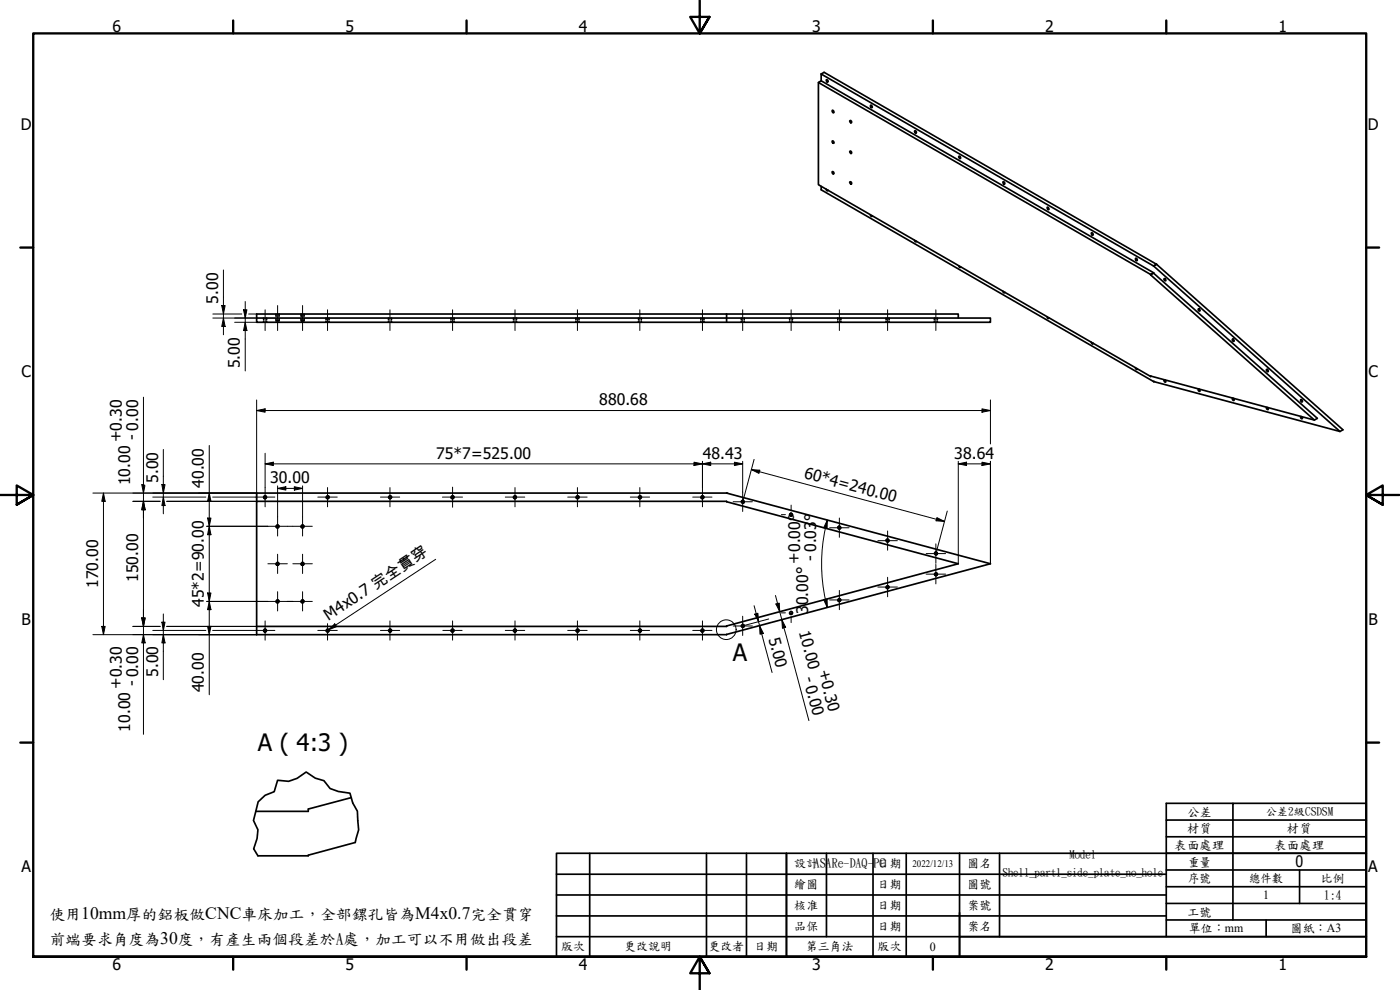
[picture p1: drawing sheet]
<svg xmlns="http://www.w3.org/2000/svg" width="420mm" height="297mm" viewBox="0 0 420 297" stroke-linecap="round" stroke-linejoin="round" font-family="sans-serif">
<!-- layer: Visible (ISO) -->
<g fill="none" stroke="#000" stroke-width=".51">
<path d="M245.6 24.8v30.6l99.7 57.6M246.4 22.2v2M246.4 22.2l.9-.5 99.8 57.6M246.4 22.2l99.8 57.6M248 24a.37 .37 0 0 1 .4 .1 .37 .37 0 0 1-.1 .5l-.2-.1zM249.8 33.1l.5 .5a.38 .38 0 0 1-.5 0 .38 .38 0 0 1 0-.5zM255 36.2a.33 .33 0 0 1 .5 .1 .33 .33 0 0 1-.2 .5zM261.3 31.5l.5 .6a.38 .38 0 0 1-.5 0 .38 .38 0 0 1 0-.6zM274.5 39.3a.34 .34 0 0 1 .5 .2 .34 .34 0 0 1-.2 .4zM246.4 55.9v1l99.8 57.6M248 56.8l.2 .4 .3-.1M249.7 51.5a.37 .37 0 0 1 .5 .2 .37 .37 0 0 1-.1 .5l-.4-.3z"/>
<path d="M249.7 42.3a.34 .34 0 0 1 .5 .2 .34 .34 0 0 1-.2 .5zM255 54.6a.36 .36 0 0 1 .5 .1 .36 .36 0 0 1-.2 .5zM255.1 45.3l.3 .1 .2 .5a.36 .36 0 0 1-.5-.1 .36 .36 0 0 1 0-.5zM287.8 46.8l.3 .1 .2 .5a.36 .36 0 0 1-.5-.1 .36 .36 0 0 1 0-.5zM301 54.6a.34 .34 0 0 1 .5 .2 .34 .34 0 0 1-.3 .4zM261.2 64.4l.2 .5 .4-.1M274.4 72.1l.3 .4 .3 .1v-.2M287.7 79.7l.3 .5h.2l.1-.1M314.3 62.2l.5 .5a.38 .38 0 0 1-.5 0 .38 .38 0 0 1 0-.5zM327.5 69.9a.34 .34 0 0 1 .5 .2 .34 .34 0 0 1-.2 .4zM346.2 79.8l55.9 49.7M347.1 79.3l-.9 .5"/>
<path d="M347.1 79.3l55.9 49.7-.9 .5-55.9-15M77 95.4h220.2v1.3h-79.1M218.1 94.2v2.5M218.1 94.2h-141.1v2.5h141.1M218.1 94.2h69.5v1.2M301 87.4l.2 .4 .4-.1M314.3 95l.2 .5 .3-.1M345.3 82.5l49.2 43.5M345.3 82.3v.2M346.2 81.8l-.9 .7M346.2 81.8l-99.8-57.6-.8 .6 99.7 57.5M346.2 82l49.2 43.5-.9 .5-49.2-13"/>
<path d="M346.2 81.8l-.9 .5M349.4 83.6a.36 .36 0 0 1 .4 .2 .36 .36 0 0 1-.1 .5l-.4-.4zM327.5 102.7l.4 .5 .2-.2M340.7 110.3l.3 .5 .2 .1 .1-.2M345.4 112.9l-.1 .1M346.2 114.5h.1M349.4 114v.3l.4 .4-.1-.7M359.7 116.7a.38 .38 0 0 0 0 .5 .38 .38 0 0 0 .5 .1l-.3-.5M369.9 101.8h.3l.2 .5-.3 .2-.2-.3zM369.9 119.4a.38 .38 0 0 0 0 .5 .38 .38 0 0 0 .5 .1l-.3-.5M380.1 110.9a.4 .4 0 0 1 .4 .2 .4 .4 0 0 1-.1 .5l-.4-.5zM380.2 122.2l-.1 .4 .4 .3 .1-.3-.2-.3"/>
<path d="M390.4 125l-.1 .3 .4 .4 .2-.2-.2-.5M77 150.4h141.1l69.5 18.7-69.5 18.8h-141.1zM77 150.4v-2.5h141.1l79.1 21.2-79.1 21.3h-141.1v-2.5M105.4 239.3l-12.9 3.4v.7h-15.7M106.6 252.8l-14.1 3.8v.2h-15.1"/>
<circle cx="341" cy="77.9" r=".32"/>
<circle cx="359.9" cy="93" r=".32"/>
<circle cx="390.7" cy="120.2" r=".32"/>
<circle cx="79.5" cy="149.2" r=".41"/>
<circle cx="83.3" cy="157.9" r=".41"/>
<circle cx="90.8" cy="157.9" r=".41"/>
<circle cx="98.3" cy="149.2" r=".41"/>
<circle cx="117.1" cy="149.2" r=".41"/>
<circle cx="135.8" cy="149.2" r=".41"/>
<circle cx="154.5" cy="149.2" r=".41"/>
<circle cx="173.3" cy="149.2" r=".41"/>
<circle cx="192.1" cy="149.2" r=".41"/>
<circle cx="210.8" cy="149.2" r=".41"/>
<circle cx="222.9" cy="150.6" r=".41"/>
<circle cx="237.4" cy="154.4" r=".41"/>
<circle cx="251.9" cy="158.3" r=".41"/>
<circle cx="83.3" cy="169.2" r=".41"/>
<circle cx="90.8" cy="169.2" r=".41"/>
<circle cx="266.4" cy="162.2" r=".41"/>
<circle cx="266.4" cy="176.2" r=".41"/>
<circle cx="280.9" cy="166.1" r=".41"/>
<circle cx="280.9" cy="172.3" r=".41"/>
<circle cx="79.5" cy="189.2" r=".41"/>
<circle cx="83.3" cy="180.4" r=".41"/>
<circle cx="90.8" cy="180.4" r=".41"/>
<circle cx="98.3" cy="189.2" r=".41"/>
<circle cx="117.1" cy="189.2" r=".41"/>
<circle cx="135.8" cy="189.2" r=".41"/>
<circle cx="154.5" cy="189.2" r=".41"/>
<circle cx="173.3" cy="189.2" r=".41"/>
<circle cx="192.1" cy="189.2" r=".41"/>
<circle cx="210.8" cy="189.2" r=".41"/>
<circle cx="222.9" cy="187.8" r=".41"/>
<circle cx="237.4" cy="183.9" r=".41"/>
<circle cx="251.9" cy="180" r=".41"/>
</g>
<!-- layer: Visible Narrow (ISO) -->
<g fill="none" stroke="#000" stroke-width=".38">
<path d="M79.5 148.7a.48 .48 0 0 1 .5 .4 .48 .48 0 0 1-.4 .5 .48 .48 0 0 1-.5-.3M83.2 157.5a.48 .48 0 0 1 .5 .4 .48 .48 0 0 1-.3 .5 .48 .48 0 0 1-.6-.4M90.7 157.5a.48 .48 0 0 1 .5 .4 .48 .48 0 0 1-.3 .5 .48 .48 0 0 1-.6-.4M98.2 148.7a.48 .48 0 0 1 .6 .4 .48 .48 0 0 1-.4 .5 .48 .48 0 0 1-.5-.3M117 148.7a.48 .48 0 0 1 .5 .4 .48 .48 0 0 1-.4 .5 .48 .48 0 0 1-.5-.3M135.7 148.7a.48 .48 0 0 1 .6 .4 .48 .48 0 0 1-.4 .5 .48 .48 0 0 1-.6-.3M154.4 148.7a.48 .48 0 0 1 .6 .4 .48 .48 0 0 1-.4 .5 .48 .48 0 0 1-.5-.3M173.2 148.7a.48 .48 0 0 1 .6 .4 .48 .48 0 0 1-.4 .5 .48 .48 0 0 1-.5-.3M192 148.7a.48 .48 0 0 1 .5 .4 .48 .48 0 0 1-.4 .5 .48 .48 0 0 1-.5-.3M210.7 148.7a.48 .48 0 0 1 .6 .4 .48 .48 0 0 1-.4 .5 .48 .48 0 0 1-.6-.3M222.4 150.5a.48 .48 0 0 1 .6-.4 .48 .48 0 0 1 .4 .6 .48 .48 0 0 1-.6 .3M236.9 154.4a.48 .48 0 0 1 .6-.4 .48 .48 0 0 1 .4 .5 .48 .48 0 0 1-.6 .4"/>
<path d="M251.4 158.2a.48 .48 0 0 1 .6-.3 .48 .48 0 0 1 .3 .5 .48 .48 0 0 1-.5 .4M83.2 180a.48 .48 0 0 1 .5 .3 .48 .48 0 0 1-.3 .6 .48 .48 0 0 1-.6-.4M83.2 168.7a.48 .48 0 0 1 .5 .4 .48 .48 0 0 1-.3 .6 .48 .48 0 0 1-.6-.4M90.7 168.7a.48 .48 0 0 1 .5 .4 .48 .48 0 0 1-.3 .6 .48 .48 0 0 1-.6-.4M90.7 180a.48 .48 0 0 1 .5 .3 .48 .48 0 0 1-.3 .6 .48 .48 0 0 1-.6-.4M251.8 179.6a.48 .48 0 0 1 .5 .4 .48 .48 0 0 1-.3 .5 .48 .48 0 0 1-.6-.4M265.9 162.1a.48 .48 0 0 1 .5-.4 .48 .48 0 0 1 .4 .6 .48 .48 0 0 1-.5 .4M266.3 175.7a.48 .48 0 0 1 .5 .4 .48 .48 0 0 1-.4 .5 .48 .48 0 0 1-.5-.4M280.4 166a.48 .48 0 0 1 .6-.4 .48 .48 0 0 1 .4 .6 .48 .48 0 0 1-.6 .3M280.8 171.8a.48 .48 0 0 1 .6 .4 .48 .48 0 0 1-.4 .6 .48 .48 0 0 1-.6-.4M79.5 188.7a.48 .48 0 0 1 .5 .4 .48 .48 0 0 1-.4 .6 .48 .48 0 0 1-.5-.4M98.2 188.7a.48 .48 0 0 1 .6 .4 .48 .48 0 0 1-.4 .6 .48 .48 0 0 1-.5-.4"/>
<path d="M117 188.7a.48 .48 0 0 1 .5 .4 .48 .48 0 0 1-.4 .6 .48 .48 0 0 1-.5-.4M135.7 188.7a.48 .48 0 0 1 .6 .4 .48 .48 0 0 1-.4 .6 .48 .48 0 0 1-.6-.4M154.4 188.7a.48 .48 0 0 1 .6 .4 .48 .48 0 0 1-.4 .6 .48 .48 0 0 1-.5-.4M173.2 188.7a.48 .48 0 0 1 .6 .4 .48 .48 0 0 1-.4 .6 .48 .48 0 0 1-.5-.4M192 188.7a.48 .48 0 0 1 .5 .4 .48 .48 0 0 1-.4 .6 .48 .48 0 0 1-.5-.4M210.7 188.7a.48 .48 0 0 1 .6 .4 .48 .48 0 0 1-.4 .6 .48 .48 0 0 1-.6-.4M222.8 187.3a.48 .48 0 0 1 .6 .4 .48 .48 0 0 1-.4 .6 .48 .48 0 0 1-.6-.4M237.3 183.4a.48 .48 0 0 1 .6 .4 .48 .48 0 0 1-.4 .6 .48 .48 0 0 1-.6-.4"/>
</g>
<!-- layer: Visible (ISO) -->
<g fill="#000">
<circle cx="346.2" cy="114.5" r=".25"/>
<circle cx="218.1" cy="147.9" r=".25"/>
</g>
<!-- layer: Hidden (ISO) -->
<g fill="none" stroke="#000" stroke-width=".38">
<path d="M79.1 95.4v.5M79.1 96.3v.4M79.9 95.4v.5M79.9 96.3v.4M80.1 95.4v.5M80.1 96.3v.4M82.8 95.6v.6h.3M82.8 94.2l.1 .8M82.9 95.9v.8M83.7 94.2v.8M83.7 95.9v.8M83.8 94.2v.7"/>
<path d="M83.8 95.6v.6h-.4M90.3 95.6v.6h.3M90.3 94.2v.7M90.4 94.2v.8M90.4 95.9v.8M91.2 94.2v.8M91.2 95.9v.8M91.3 95.6v.6h-.3M91.3 94.2v.7M97.8 95.4v.5M97.8 96.3v.4M97.9 95.4v.5"/>
<path d="M97.9 96.3v.4M98.7 95.4v.5M98.7 96.3v.4M98.8 95.4v.5M98.8 96.3v.4M116.5 95.4v.5M116.5 96.3v.4M116.6 95.4v.5M116.6 96.3v.4M117.5 95.4v.5M117.5 96.3v.4M135.3 95.4v.5"/>
<path d="M135.3 96.3v.4M136.2 95.4v.5M136.2 96.3v.4M136.3 95.4v.5M136.3 96.3v.4M154.1 95.4v.5M154.1 96.3v.4M154.2 95.4v.5M154.2 96.3v.4M154.9 95.4v.5M154.9 96.3v.4M155.1 95.4v.5"/>
<path d="M155.1 96.3v.4M172.8 95.4v.5M172.8 96.3v.4M172.9 95.4v.5M172.9 96.3v.4M173.7 95.4v.5M173.7 96.3v.4M191.6 95.4v.5M191.6 96.3v.4M192.5 95.4v.5M192.5 96.3v.4M210.3 95.4v.5"/>
<path d="M210.3 96.3v.4M210.4 95.4v.5M210.4 96.3v.4M211.2 95.4v.5M211.2 96.3v.4M211.3 95.4v.5M211.3 96.3v.4M222.4 95.4v.5M222.4 96.3v.4M222.5 95.4v.5M222.5 96.3v.4M223.3 95.4v.5"/>
<path d="M223.3 96.3v.4M236.9 95.4v.5M236.9 96.3v.4M237 95.4v.5M237 96.3v.4M237.8 95.4v.5M237.8 96.3v.4M251.4 95.4v.5M251.4 96.3v.4M251.5 95.4v.5M251.5 96.3v.4M252.3 95.4v.5"/>
<path d="M252.3 96.3v.4M252.4 95.4v.5M252.4 96.3v.4M265.9 95.4v.5M265.9 96.3v.4M266 95.4v.5M266 96.3v.4M266.8 95.4v.5M266.8 96.3v.4M266.9 95.4v.5M266.9 96.3v.4M280.4 95.4v.5"/>
<path d="M280.4 96.3v.4M280.5 95.4v.5M280.5 96.3v.4M281.2 95.4v.5M281.2 96.3v.4M281.4 95.4v.5M281.4 96.3v.4"/>
</g>
<!-- layer: Break Line (ISO) -->
<path d="M106.6 252.8l1-3.8-.3-5.6-1.4-2.5-.9-2.9-3.5-.5-2.4-.9-1.9-2.4-2.6-.7-2.7-1.9-2.7 1.9-2.6 .9-3.3-.3-1 3.4-2.7 1.1-2.1 2-1.4 5.6 1.3 2.8-.2 2.6-1.1 3.1 1.3 2.1" fill="none" stroke="#000" stroke-width=".51"/>
<!-- layer: Detail Boundary (ISO) -->
<circle cx="218" cy="188.9" r="2.95" fill="none" stroke="#000" stroke-width=".3"/>
<!-- layer: Border (ISO) -->
<g fill="none" stroke="#000" stroke-width=".7">
<path d="M70 6.1v3.9M140 6.1v3.9M210 0v10l-2.9-4.9h5.8l-2.9 4.9 2.9-4.9M280 6.1v3.9M350 6.1v3.9M6.1 74.3h3.9M410 74.3h3.9M0 148.5h10l-5-2.8v5.7l5-2.9-5 2.9M420 148.5h-10l5-2.8v5.7l-5-2.9 5 2.9M6.1 222.8h3.9M410 222.8h3.9M10 287.1v-277.1h400v277.1h-400h400"/>
<path d="M70 287.1v3.8M140 287.1v3.8M212.9 292l-2.9-4.9 2.9 4.9h-5.8l2.9-4.9v9.9M280 287.1v3.8M350 287.1v3.8"/>
</g>
<!-- layer: Title (ISO) -->
<g fill="none" stroke="#000" stroke-width=".51">
<path d="M167 256h69v31.1h-69zM177 256v31.1M212 256v31.1M224 256v31.1M248 256v25M262 256v31.1M272 256v31.1M288 256h122M288 256h-52v31.1h52v-13.3M288 256v25h122v-25M300 256v25M350 246h60v10h-60z"/>
<path d="M350 256v25M350 251.1h60M370 241h-20v5M410 246v-5h-40v35M167 274.8h183M167 268.5h183M167 262.3h183M350 271.1h60M350 261h60M350 266.1h60M350 276h60M380 276v5"/>
<path d="M390 261v10.1M167 281h121M288 281h122v6.1h-122z"/>
</g>
<!-- layer: Center Mark (ISO) -->
<g fill="none" stroke="#000" stroke-width=".3">
<path d="M76.6 149.1h5.9M79.6 146.3v5.8M80.4 157.9h5.8M83.3 155.1v5.7M87.9 157.9h5.8M90.8 155.1v5.7M95.4 149.1h5.8M98.3 146.3v5.8M114.2 149.1h5.8M117 146.3v5.8M132.8 149.1h6M135.8 146.2v6"/>
<path d="M151.6 149.1h5.9M154.6 146.3v5.8M170.4 149.1h5.8M173.3 146.3v5.8M189.2 149.1h5.7M192 146.3v5.8M207.9 149.1h5.8M210.8 146.3v5.8M220 150.5h5.8M222.9 147.6v5.9M234.5 154.4h1.2M237.4 151.6v1.7"/>
<path d="M249 158.4h5.8M251.9 155.4v5.8M266.4 159.3v5.8M80.4 169.1h5.8M83.3 166.3v5.8M83.3 177.5v5.8M87.9 169.1h5.8M90.8 166.3v5.8M90.8 177.5v5.8M251.9 177.2v5.7M263.5 176.1h5.8M263.5 162.2h5.8"/>
<path d="M266.4 173.2v5.9M277.9 166.1h5.9M277.9 172.3h5.9M280.9 163.2v5.8M280.9 169.3v5.9M76.6 189.2h5.9M79.6 186.3v5.8M80.4 180.5h5.8M87.9 180.5h5.8M95.4 189.2h5.8M98.3 187.1v5M114.2 189.2h5.8"/>
<path d="M117 186.3v5.8M132.9 189.2h5.8M135.8 186.3v5.8M151.6 189.2h5.9M154.6 186.3v5.8M170.4 189.2h5.8M173.3 186.3v5.8M189.2 189.2h5.7M192 186.3v5.8M207.9 189.2h5.8M210.8 186.3v5.8M220 187.8h5.8"/>
<path d="M222.9 184.9v5.8M234.5 183.9h1.2M237.4 185v1.8M249 180h5.8"/>
</g>
<!-- layer: Centerline (ISO) -->
<g fill="none" stroke="#000" stroke-width=".3">
<path d="M79.6 92.9v6.3M83.3 91.7v7.5M90.8 91.7v7.5M98.3 92.9v6.3M117 92.9v6.3M135.8 92.9v6.3M154.6 92.9v6.3M173.3 92.9v6.3M192 92.9v6.3M210.8 92.9v6.3M222.9 92.9v6.3M237.4 92.9v6.3"/>
<path d="M251.9 92.9v6.3M266.4 92.9v6.3M280.9 92.9v6.3"/>
</g>
<!-- layer: Dimension (ISO) -->
<g fill="none" stroke="#000" stroke-width=".3">
<path d="M63.9 95.4h13.1M63.9 94.2h8.7M66.5 91.7h1.1l-.5 2.5zM67.1 95.4l.5 2.6h-1.1zM67.1 81v19.4M70.4 96.7h6.6M73.1 92.9h1l-.5 2.5zM73.6 96.7l.5 2.5h-1zM73.6 90.5v20.8M74.6 94.2h2.4M43.1 119.2v101.1M49 134.9v19.3"/>
<path d="M62.8 133.7v74.8M77 123.2l2.6-.5v1zM77 123.2h220.2M77 120v29.1M79.6 139.2l2.4-.5v1zM79.6 139.2h143.3M79.6 136v10.3M208.3 138.7l2.5 .5-2.5 .5zM210.8 139.2l2.5-.5v1zM210.8 138.4v7.9M220.4 138.7l2.5 .5-2.5 .5zM222.9 138.4v9.2"/>
<path d="M226.3 137.8l-3.3 12.4M287.6 139.2l2.5-.5v1zM287.6 139.2h9.6M287.6 138.4v30.7M294.7 122.7l2.5 .5-2.5 .5zM294.7 138.7l2.5 .5-2.5 .5zM297.2 120v13.2M297.2 138.4v30.7M27.9 147.9h49.1M31.1 147.9l.5 2.5h-1.1zM31.1 147.9v42.5M39.9 150.4h8.2"/>
<path d="M43.1 150.4l.5 2.6h-1.1zM43.1 145.4h-.6l.6 2.5 .4-2.2M45.8 149.1h16M48.6 145.4h.9l-.5 2.5zM49 149.1l.5 2.6h-.9zM62 157.9h18.4M62.3 155.4h1l-.5 2.5zM62.8 157.9l.5 2.6h-1zM62.8 147.9l.5 2.5h-1zM63.8 149.1h12.8M77 149.3v1.1h-27M83.3 146.5l2.5-.5v1.1z"/>
<path d="M83.3 146.5h7.5M83.3 145.8v9.3M86.2 157.9h1.7M88.3 146l2.5 .5-2.5 .6zM90.8 145.8v9.3M225.5 140.9l2.5 .2-.2 .9zM225.5 140.9l58 15.5M247.7 158.5a50.6 50.6 0 0 0 0 21.4M248.3 156.1l-.1 2.5-1-.2zM248.3 156.1l-.6 2.4M281.2 155.3l2.3 1.1-2.6-.1zM284.3 153.3l-3.3 12.4"/>
<path d="M62.3 177.9h1l-.5 2.6zM232.7 178.7l10.1 37.5M247.2 179.9l1-.1 .1 2.5zM247.7 179.9l.6 2.4M27.9 190.4h49.1M30.5 187.9h1.1l-.5 2.5zM39.9 187.9h8.2M42.5 185.4h1.1l-.5 2.5zM43.1 190.4l.5 2.5h-1.1zM45.8 189.2h16M48.6 186.7h.9l-.5 2.5zM49 190.4l.5 2.5h-.9z"/>
<path d="M49 184.2v19.7M50 187.9h27M62 180.5h18.4M62.3 187.9h1l-.5 2.5zM62.8 180.5l.5 2.4h-1zM63.8 189.2h12.8M86.2 180.5h1.7M226.3 181.7l5.4 20.1M226.5 184.3l1-.3 .1 2.5zM228 187.8l1.1 2.2-1 .3zM230.7 185.7l-7.4 2M232.9 181.2l1-.2 .1 2.5z"/>
<path d="M234.6 185.9l1.2 2.3-1 .3z"/>
</g>
<g fill="#000">
<path d="M66.5 91.7h1.1l-.5 2.5z" fill-rule="evenodd"/>
<path d="M67.1 95.4l.5 2.6h-1.1z" fill-rule="evenodd"/>
<path d="M73.1 92.9h1l-.5 2.5z" fill-rule="evenodd"/>
<path d="M73.6 96.7l.5 2.5h-1z" fill-rule="evenodd"/>
<path d="M77 123.2l2.6-.5v1z" fill-rule="evenodd"/>
<path d="M79.6 139.2l2.4-.5v1z" fill-rule="evenodd"/>
<path d="M208.3 138.7l2.5 .5-2.5 .5z" fill-rule="evenodd"/>
<path d="M210.8 139.2l2.5-.5v1z" fill-rule="evenodd"/>
<path d="M220.4 138.7l2.5 .5-2.5 .5z" fill-rule="evenodd"/>
<path d="M287.6 139.2l2.5-.5v1z" fill-rule="evenodd"/>
<path d="M294.7 122.7l2.5 .5-2.5 .5z" fill-rule="evenodd"/>
<path d="M294.7 138.7l2.5 .5-2.5 .5z" fill-rule="evenodd"/>
<path d="M31.1 147.9l.5 2.5h-1.1z" fill-rule="evenodd"/>
<path d="M42.5 145.4h1.1l-.5 2.5z" fill-rule="evenodd"/>
<path d="M43.1 150.4l.5 2.6h-1.1z" fill-rule="evenodd"/>
<path d="M43.1 150.4l.5 2.6h-1.1z" fill-rule="evenodd"/>
<path d="M48.6 145.4h.9l-.5 2.5z" fill-rule="evenodd"/>
<path d="M49 149.1l.5 2.6h-.9z" fill-rule="evenodd"/>
<path d="M62.3 155.4h1l-.5 2.5z" fill-rule="evenodd"/>
<path d="M62.8 147.9l.5 2.5h-1z" fill-rule="evenodd"/>
<path d="M83.3 146.5l2.5-.5v1.1z" fill-rule="evenodd"/>
<path d="M88.3 146l2.5 .5-2.5 .6z" fill-rule="evenodd"/>
<path d="M225.5 140.9l2.5 .2-.2 .9z" fill-rule="evenodd"/>
<path d="M248.3 156.1l-.1 2.5-1-.2z" fill-rule="evenodd"/>
<path d="M281.2 155.3l2.3 1.1-2.6-.1z" fill-rule="evenodd"/>
<path d="M62.3 177.9h1l-.5 2.6z" fill-rule="evenodd"/>
<path d="M62.8 157.9l.5 2.6h-1z" fill-rule="evenodd"/>
<path d="M247.2 179.9l1-.1 .1 2.5z" fill-rule="evenodd"/>
<path d="M30.5 187.9h1.1l-.5 2.5z" fill-rule="evenodd"/>
<path d="M42.5 185.4h1.1l-.5 2.5z" fill-rule="evenodd"/>
<path d="M42.5 185.4h1.1l-.5 2.5z" fill-rule="evenodd"/>
<path d="M43.1 190.4l.5 2.5h-1.1z" fill-rule="evenodd"/>
<path d="M48.6 186.7h.9l-.5 2.5z" fill-rule="evenodd"/>
<path d="M49 190.4l.5 2.5h-.9z" fill-rule="evenodd"/>
<path d="M62.3 187.9h1l-.5 2.5z" fill-rule="evenodd"/>
<path d="M62.8 180.5l.5 2.4h-1z" fill-rule="evenodd"/>
<path d="M226.5 184.3l1-.3 .1 2.5z" fill-rule="evenodd"/>
<path d="M228 187.8l1.1 2.2-1 .3z" fill-rule="evenodd"/>
<path d="M232.9 181.2l1-.2 .1 2.5z" fill-rule="evenodd"/>
<path d="M234.6 185.9l1.2 2.3-1 .3z" fill-rule="evenodd"/>
</g>
<!-- layer: Symbol (ISO) -->
<path d="M130.7 167.8l-32.1 21.2M98.6 189l1.9-1.8 .5 .8z" fill="none" stroke="#000" stroke-width=".3"/>
<path d="M98.6 189l1.9-1.8 .5 .8z" fill-rule="evenodd" fill="#000"/>
<g font-size="7.2">
<text x="219.9" y="198.4">A</text>
<text x="77.4" y="225.3">A ( 4:3 )</text>
</g>
<g font-size="4.8">
<text x="33.7" y="9.6">6</text>
<text x="103.7" y="9.6">5</text>
<text x="173.7" y="9.6">4</text>
<text x="243.7" y="9.6">3</text>
<text x="313.7" y="9.6">2</text>
<text x="383.7" y="9.6">1</text>
<text x="6.2" y="38.9">D</text>
<text x="410.5" y="38.9">D</text>
<text x="65.5" y="91.1" transform="rotate(-90 65.5 91.1)">5.00</text>
<text x="6.4" y="113.1">C</text>
<text x="72" y="110.5" transform="rotate(-90 72 110.5)">5.00</text>
<text x="410.7" y="113.1">C</text>
<text x="179.8" y="121.6">880.68</text>
<text x="41.2" y="131.9" transform="rotate(-90 41.2 131.9)">- 0.00</text>
<text x="36.3" y="132.8" transform="rotate(-90 36.3 132.8)">+0.30</text>
<text x="130.9" y="137.6">75*7=525.00</text>
<text x="210.9" y="137.6">48.43</text>
<text x="286.4" y="137.6">38.64</text>
<text x="241.1" y="143.4" transform="rotate(15 241.1 143.4)">60*4=240.00</text>
<text x="39.1" y="145.6" transform="rotate(-90 39.1 145.6)">10.00</text>
<text x="47.4" y="145" transform="rotate(-90 47.4 145)">5.00</text>
<text x="61.2" y="146.4" transform="rotate(-90 61.2 146.4)">40.00</text>
<text x="81.1" y="145">30.00</text>
<text x="239.8" y="169.2" transform="rotate(-90 239.8 169.2)">+0.00°</text>
<text x="244.7" y="168.3" transform="rotate(-90 244.7 168.3)">- 0.03°</text>
<text x="29.5" y="176.5" transform="rotate(-90 29.5 176.5)">170.00</text>
<text x="41.5" y="174.7" transform="rotate(-90 41.5 174.7)">150.00</text>
<text x="61.2" y="182.2" transform="rotate(-90 61.2 182.2)">45*2=90.00</text>
<text x="242.6" y="184.3" transform="rotate(-90 242.6 184.3)">30.00°</text>
<text x="6.4" y="187.4">B</text>
<text x="98.6" y="186.2" transform="rotate(-33 98.6 186.2)">M4x0.7 完全貫穿</text>
<text x="230.6" y="191.6" transform="rotate(75 230.6 191.6)">5.00</text>
<text x="239.8" y="189.7" transform="rotate(75 239.8 189.7)">10.00</text>
<text x="410.7" y="187.4">B</text>
<text x="47.4" y="203.2" transform="rotate(-90 47.4 203.2)">5.00</text>
<text x="241.2" y="203.4" transform="rotate(75 241.2 203.4)">- 0.00</text>
<text x="245.7" y="201.3" transform="rotate(75 245.7 201.3)">+0.30</text>
<text x="36.3" y="206.7" transform="rotate(-90 36.3 206.7)">+0.30</text>
<text x="41.2" y="205.9" transform="rotate(-90 41.2 205.9)">- 0.00</text>
<text x="61.2" y="207.7" transform="rotate(-90 61.2 207.7)">40.00</text>
<text x="39.1" y="219.6" transform="rotate(-90 39.1 219.6)">10.00</text>
<text x="6.4" y="261.7">A</text>
<text x="388.8" y="260.3">0</text>
<text x="410.7" y="261.7">A</text>
<text x="33.7" y="290.9">6</text>
<text x="103.7" y="290.9">5</text>
<text x="173.7" y="290.9">4</text>
<text x="243.7" y="290.9">3</text>
<text x="313.7" y="290.9">2</text>
<text x="383.7" y="290.9">1</text>
</g>
<g font-size="4.7">
<text x="14.9" y="275.8">使用10mm厚的</text>
<text x="47.4" y="275.8">鋁板做CNC車床加工，全部</text>
<text x="105.7" y="275.8">鏍孔皆為M4x0.7完全貫穿</text>
<text x="14.9" y="283.3">前端要求角度為30度，有產生兩個段差於A處，加工可以不用做出段差</text>
</g>
<g font-size="3.7">
<text x="356.2" y="244.8">公差</text>
<text x="356.2" y="249.7">材質</text>
<text x="386.2" y="249.7">材質</text>
<text x="352.4" y="254.7">表面</text>
<text x="360" y="254.7">處理</text>
<text x="382.4" y="254.7">表面</text>
<text x="390" y="254.7">處理</text>
<text x="238.4" y="260.1">設ASARe-DAQ-</text>
<text x="242" y="260.1">計</text>
<text x="262.2" y="260.2">P日</text>
<text x="264" y="260.2">C 期</text>
<text x="290.4" y="260.2">圖</text>
<text x="294" y="260.2">名</text>
<text x="356.6" y="259.7">重量</text>
<text x="238.4" y="266.6">繪圖</text>
<text x="263.4" y="266.5">日期</text>
<text x="290.4" y="266.5">圖</text>
<text x="294" y="266.5">號</text>
<text x="356.6" y="264.7">序號</text>
<text x="374.9" y="264.7">總件數</text>
<text x="379.1" y="269.8">1</text>
<text x="396.4" y="264.5">比例</text>
<text x="397.4" y="269.8">1:4</text>
<text x="238.4" y="272.7">核准</text>
<text x="263.4" y="272.7">日期</text>
<text x="290.4" y="272.8">案號</text>
<text x="356.4" y="274.7">工號</text>
<text x="238.4" y="279">品</text>
<text x="242" y="279">保</text>
<text x="263.4" y="279">日期</text>
<text x="290.4" y="279.1">案名</text>
<text x="356.8" y="279.6">單位：mm</text>
<text x="387.4" y="279.6">圖</text>
<text x="391" y="279.6">紙：A3</text>
<text x="168.4" y="285.2">版</text>
<text x="172" y="285.2">次</text>
<text x="187.3" y="285.1">更改 明</text>
<text x="194.5" y="285.1">說</text>
<text x="212.6" y="285.2">更改</text>
<text x="219.8" y="285.2">者</text>
<text x="226.4" y="285.1">日期</text>
<text x="241.8" y="285.2">第三角法</text>
<text x="263.4" y="285.2">版</text>
<text x="267" y="285.2">次</text>
<text x="279.1" y="285.3">0</text>
</g>
<g font-size="3.4">
<text x="379.9" y="244.6">公差2級CSDSM</text>
<text x="321" y="257.4">Model</text>
<text x="300.9" y="262.7">Shell_part1_side_plate_no_hole</text>
</g>
<text font-size="3" x="273.8" y="260.2">2022/12/13</text>
</svg>
